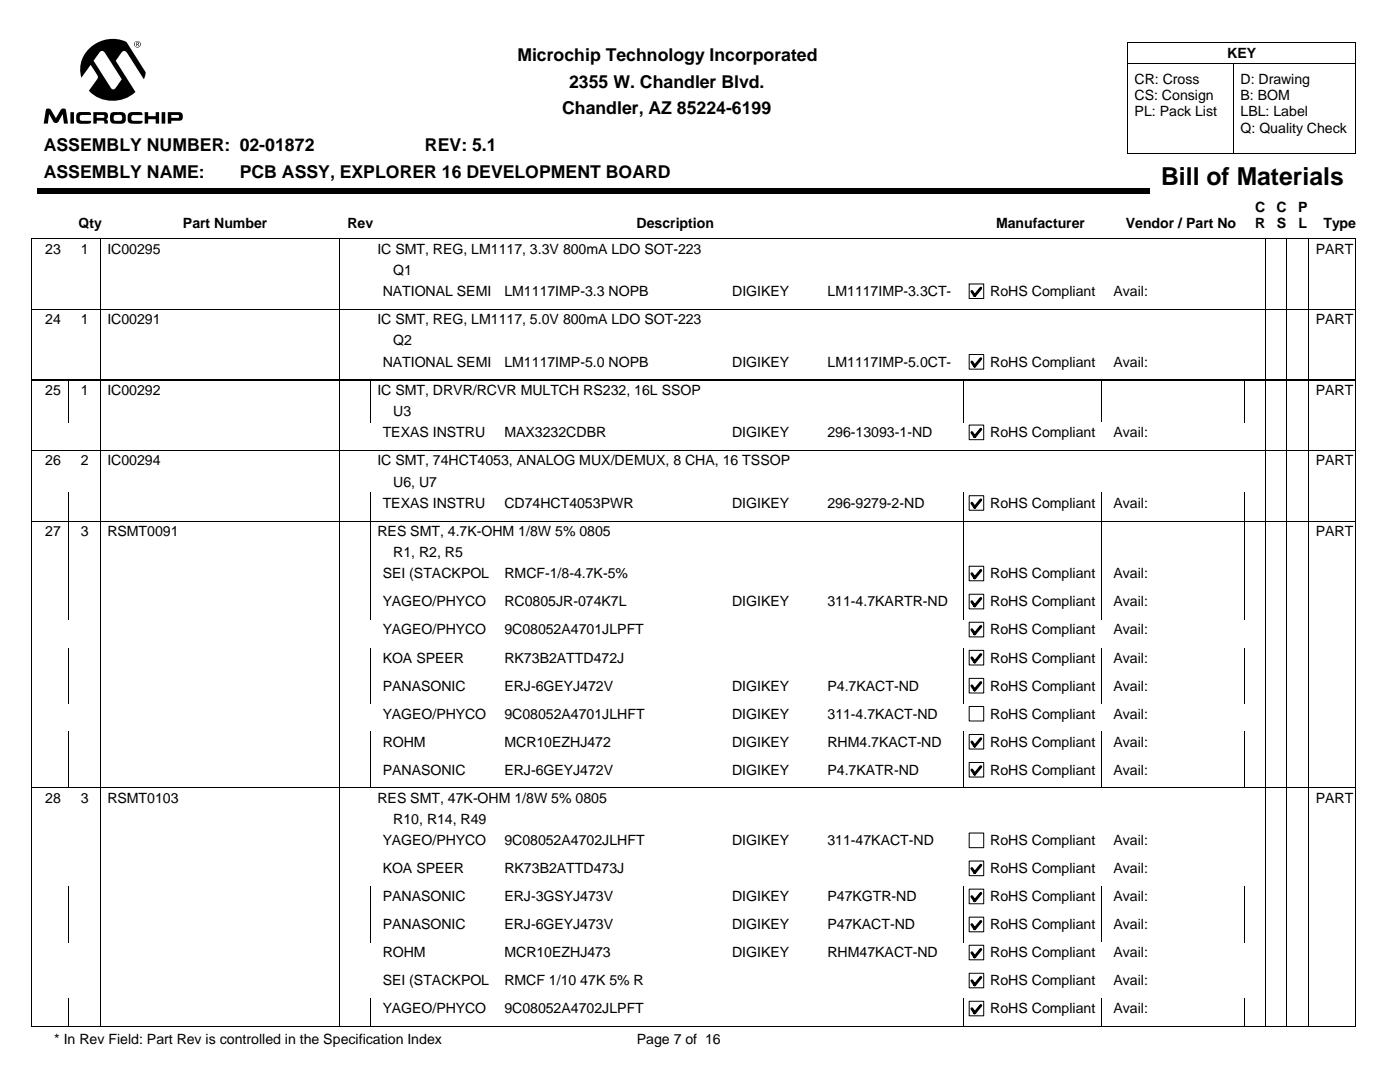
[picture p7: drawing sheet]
<svg xmlns="http://www.w3.org/2000/svg" width="279mm" height="216mm" viewBox="0 0 279 216" stroke-linecap="round" stroke-linejoin="round" font-family="sans-serif">
<g fill="#000">
<path d="M7.4 37.6h222v1.1h-222z"/>
<path d="M26.8 8.8a.66 .66 0 0 1 1.3 0 .66 .66 0 0 1-1.3 0zM33.5 22.4h2.1a.87 .87 0 0 1 .9 .7 .87 .87 0 0 1-.7 1h-1.6v.6h-.7zM32.3 22.4h.7v2.3h-.7zM18 9.5a6.7 6.7 0 0 1 7.2-1.1l3.9 6-.4 1.4-3.3-5.2a.63 .63 0 0 0-.6-.4 .63 .63 0 0 0-.6 .4l-1.1 1.5 3.9 6.3a6.7 6.7 0 0 1-9.3-.3l1.7-2.4 .2-.3-1.5-2.5-1.9 2.6a5.8 5.8 0 0 1 1.8-6zM28.9 22.4h.7v.8h1.5v-.8h.6v2.3h-.6v-.9h-1.5v.9h-.7zM25.7 22.6a3.7 3.7 0 0 1 2.5-.2l.1 .1 .1 .5h-1.8a.6 .6 0 0 0-.4 .5 .6 .6 0 0 0 .4 .6h1.8l-.1 .5-.9 .1a2.11 2.11 0 0 1-1.8-.4 2.22 2.22 0 0 1 .1-1.7zM22.3 22.5l.7-.1a2.94 2.94 0 0 1 1.9 .2l.2 .3a1.42 1.42 0 0 1-.6 1.7l-.8 .1a1.77 1.77 0 0 1-1.6-.4 1.9 1.9 0 0 1 .2-1.8zM18.6 22.4h2.4a.77 .77 0 0 1 .6 .6 .77 .77 0 0 1-.4 .8 .7 .7 0 0 1 .3 .9h-.7v-.5l-.2-.1h-1.3v.6h-.7zM15.4 22.6a4 4 0 0 1 2.4-.2l.3 .1 .1 .4h-1.8a.6 .6 0 0 0-.5 .6 .6 .6 0 0 0 .4 .6h1.9l-.2 .5-1.8 .1a.77 .77 0 0 1-1-.8v-1zM14.1 22.4h.7v2.3h-.7zM9.3 21.7h.5l.3 .1 1.1 1.8 .9-1.7a.61 .61 0 0 1 1.1 .1l.4 2.7h-.8l-.3-1.9-.8 1.5-.4 .2-.6-.1-.9-1.6-.3 1.9h-.8zM26.8 8.8a.6 .6 0 0 0 1.2 0 .6 .6 0 0 0-1.2 0zM34.2 22.9v.6h1.4a.31 .31 0 0 0 .2-.3 .31 .31 0 0 0-.3-.3zM19.9 10.4l-1.2 1.7 3.3 5.3a.58 .58 0 0 0 .5 .4 .58 .58 0 0 0 .6-.3l1.2-1.7-3.5-5.4-.4-.2zM22.9 23l-.2 .2 .1 .8 1.2 .1a.63 .63 0 0 0 .4-.6 .63 .63 0 0 0-.4-.6zM19.3 22.9v.6h1.3a.29 .29 0 0 0 .2-.3 .29 .29 0 0 0-.3-.3zM27.2 8.4l.5 .1v.2l-.2 .2 .3 .3h-.2l-.2-.3h-.1v.3h-.1zM27.3 8.5v.3l.3-.1v-.1z"/>
</g>
<path d="M225.1 12.7h45.5M225.1 8.5h45.5v22.2h-45.5M225.1 8.5v22.2M246.3 12.7v18M20.1 47.6v8.5M67.7 47.6v8.5M252.6 47.6v8.5M256.8 47.6v8.5M261.1 47.6v8.5M270.4 47.7l-264-.1v8.5M270.6 47.6v8.5" fill="none" stroke="#000" stroke-width=".2"/>
<path d="M193.4 56.7h2.9v2.9h-2.9z" fill="#fff"/>
<path d="M193.4 56.7h2.9v2.9h-2.9z" fill="none" stroke="#000" stroke-width=".2"/>
<path d="M195.7 57.5l-1.2 1.5-.5-.9" fill="none" stroke="#000" stroke-width=".56"/>
<path d="M197.4 56.1h22.4v4h-22.4z" fill="#fff"/>
<path d="M6.4 56.1v14.1M20.1 56.1v14.1M67.7 56.1v14.1M252.6 56.1v14.1M256.8 56.1v14.1M261.1 56.1v14.1M270.6 56.1v14.1M6.3 61.7h264.1" fill="none" stroke="#000" stroke-width=".2"/>
<path d="M193.4 70.8h2.9v2.9h-2.9z" fill="#fff"/>
<path d="M193.4 70.7h2.9v3h-2.9z" fill="none" stroke="#000" stroke-width=".2"/>
<path d="M195.7 71.6l-1.2 1.5-.5-.9" fill="none" stroke="#000" stroke-width=".56"/>
<path d="M197.4 70.2h22.4v4h-22.4z" fill="#fff"/>
<g fill="none" stroke="#000" stroke-width=".2">
<path d="M6.3 75.8h264.1M6.4 70.2v5.6h264M6.4 75.8v8.5M13.7 75.8v8.5M20.1 70.2v14.1M67.7 70.2v14.1M74 75.8v8.5M192.4 75.8v8.5M219.8 75.8v8.5M248.4 75.8v8.5M252.6 70.2v14.1M256.8 70.2v14.1"/>
<path d="M261.1 70.2v14.1M270.6 70.2v14.1"/>
</g>
<path d="M193.4 84.8h2.9v2.9h-2.9z" fill="#fff"/>
<path d="M193.4 84.8h2.9v2.9h-2.9z" fill="none" stroke="#000" stroke-width=".2"/>
<path d="M195.7 85.6l-1.2 1.5-.5-.8" fill="none" stroke="#000" stroke-width=".56"/>
<path d="M197.4 84.3h22.4v4h-22.4z" fill="#fff"/>
<path d="M6.3 89.9h264.1M6.4 84.3v14.1M20.1 84.3v14.1M67.7 84.3v14.1M252.6 84.3v14.1M256.8 84.3v14.1M261.1 84.3v14.1M270.6 84.3v14.1" fill="none" stroke="#000" stroke-width=".2"/>
<path d="M193.4 98.9h2.9v2.9h-2.9z" fill="#fff"/>
<path d="M193.4 98.9h2.9v2.9h-2.9z" fill="none" stroke="#000" stroke-width=".2"/>
<path d="M195.7 99.7l-1.2 1.5-.5-.8" fill="none" stroke="#000" stroke-width=".56"/>
<path d="M197.4 98.4h22.4v4h-22.4z" fill="#fff"/>
<g fill="none" stroke="#000" stroke-width=".2">
<path d="M6.4 98.4v14M13.7 98.4v14M20.1 98.4v14M67.7 98.4v14M74 98.4v14M192.4 98.4v14M219.8 98.4v14M248.4 98.4v14M252.6 98.4v14M256.8 98.4v14M261.1 98.4v14M270.6 98.4v14"/>
<path d="M6.3 104h264.1"/>
</g>
<path d="M193.4 113h2.9v2.9h-2.9z" fill="#fff"/>
<path d="M193.4 113h2.9v2.9h-2.9z" fill="none" stroke="#000" stroke-width=".2"/>
<path d="M195.7 113.8l-1.2 1.5-.5-.8" fill="none" stroke="#000" stroke-width=".56"/>
<path d="M197.4 112.4h22.4v4h-22.4z" fill="#fff"/>
<path d="M6.4 112.4v5.6M13.7 112.4v5.6M20.1 112.4v5.6M67.7 112.4v5.6M74 112.4v5.6M192.4 112.4v5.6M219.8 112.4v5.6M248.4 112.4v5.6M252.6 112.4v5.6M256.8 112.4v5.6M261.1 112.4v5.6M270.6 112.4v5.6" fill="none" stroke="#000" stroke-width=".2"/>
<path d="M193.4 118.6h2.9v2.9h-2.9z" fill="#fff"/>
<path d="M193.4 118.6h2.9v2.9h-2.9z" fill="none" stroke="#000" stroke-width=".2"/>
<path d="M195.7 119.4l-1.2 1.5-.5-.8" fill="none" stroke="#000" stroke-width=".56"/>
<path d="M197.4 118h22.4v4h-22.4z" fill="#fff"/>
<path d="M6.4 118v5.6M13.7 118v5.6M20.1 118v5.6M67.7 118v5.6M74 118v5.6M192.4 118v5.6M219.8 118v5.6M248.4 118v5.6M252.6 118v5.6M256.8 118v5.6M261.1 118v5.6M270.6 118v5.6" fill="none" stroke="#000" stroke-width=".2"/>
<path d="M193.4 124.2h2.9v2.9h-2.9z" fill="#fff"/>
<path d="M193.4 124.2h2.9v2.9h-2.9z" fill="none" stroke="#000" stroke-width=".2"/>
<path d="M195.7 125l-1.2 1.5-.5-.9" fill="none" stroke="#000" stroke-width=".56"/>
<path d="M197.4 123.6h22.4v4h-22.4z" fill="#fff"/>
<path d="M6.4 123.6v5.6M20.1 123.6v5.6M67.7 123.6v5.6M252.6 123.6v5.6M256.8 123.6v5.6M261.1 123.6v5.6M270.6 123.6v5.6" fill="none" stroke="#000" stroke-width=".2"/>
<path d="M193.4 129.8h2.9v2.9h-2.9z" fill="#fff"/>
<path d="M193.4 129.8h2.9v2.9h-2.9z" fill="none" stroke="#000" stroke-width=".2"/>
<path d="M195.7 130.6l-1.2 1.5-.5-.8" fill="none" stroke="#000" stroke-width=".56"/>
<path d="M197.4 129.2h22.4v4h-22.4z" fill="#fff"/>
<path d="M6.4 129.2v5.6M13.7 129.2v5.6M20.1 129.2v5.6M67.7 129.2v5.6M74 129.2v5.6M192.4 129.2v5.6M219.8 129.2v5.6M248.4 129.2v5.6M252.6 129.2v5.6M256.8 129.2v5.6M261.1 129.2v5.6M270.6 129.2v5.6" fill="none" stroke="#000" stroke-width=".2"/>
<path d="M193.4 135.4h2.9v2.9h-2.9z" fill="#fff"/>
<path d="M193.4 135.4h2.9v2.9h-2.9z" fill="none" stroke="#000" stroke-width=".2"/>
<path d="M195.7 136.2l-1.2 1.5-.5-.9" fill="none" stroke="#000" stroke-width=".56"/>
<path d="M197.4 134.8h22.4v4h-22.4z" fill="#fff"/>
<path d="M6.4 134.8v5.6M13.7 134.8v5.6M20.1 134.8v5.6M67.7 134.8v5.6M74 134.8v5.6M192.4 134.8v5.6M219.8 134.8v5.6M248.4 134.8v5.6M252.6 134.8v5.6M256.8 134.8v5.6M261.1 134.8v5.6M270.6 134.8v5.6" fill="none" stroke="#000" stroke-width=".2"/>
<path d="M193.4 141h2.9v2.9h-2.9z" fill="#fff"/>
<path d="M193.4 141h2.9v2.9h-2.9z" fill="none" stroke="#000" stroke-width=".2"/>
<path d="M197.4 140.4h22.4v4h-22.4z" fill="#fff"/>
<path d="M6.4 140.4v5.6M20.1 140.4v5.6M67.7 140.4v5.6M252.6 140.4v5.6M256.8 140.4v5.6M261.1 140.4v5.6M270.6 140.4v5.6" fill="none" stroke="#000" stroke-width=".2"/>
<path d="M193.4 146.6h2.9v2.9h-2.9z" fill="#fff"/>
<path d="M193.4 146.6h2.9v2.9h-2.9z" fill="none" stroke="#000" stroke-width=".2"/>
<path d="M195.7 147.4l-1.2 1.5-.5-.9" fill="none" stroke="#000" stroke-width=".56"/>
<path d="M197.4 146h22.4v4h-22.4z" fill="#fff"/>
<path d="M6.4 146v5.6M13.7 146v5.6M20.1 146v5.6M67.7 146v5.6M74 146v5.6M192.4 146v5.6M219.8 146v5.6M248.4 146v5.6M252.6 146v5.6M256.8 146v5.6M261.1 146v5.6M270.6 146v5.6" fill="none" stroke="#000" stroke-width=".2"/>
<path d="M193.4 152.2h2.9v2.8h-2.9z" fill="#fff"/>
<path d="M193.4 152.1h2.9v2.9h-2.9z" fill="none" stroke="#000" stroke-width=".2"/>
<path d="M195.7 153l-1.2 1.5-.5-.9" fill="none" stroke="#000" stroke-width=".56"/>
<path d="M197.4 151.6h22.4v4h-22.4z" fill="#fff"/>
<g fill="none" stroke="#000" stroke-width=".2">
<path d="M6.4 151.6v5.6M13.7 151.6v5.6M20.1 151.6v14.1M67.7 151.6v14.1M74 151.6v5.6M192.4 151.6v5.6M219.8 151.6v5.6M248.4 151.6v5.6M252.6 151.6v14.1M256.8 151.6v14.1M261.1 151.6v14.1M270.4 157.2h-264.1l.1 8.5"/>
<path d="M270.6 151.6v14.1"/>
</g>
<path d="M193.4 166.2h2.9v2.9h-2.9z" fill="#fff"/>
<path d="M193.4 166.2h2.9v2.9h-2.9z" fill="none" stroke="#000" stroke-width=".2"/>
<path d="M197.4 165.7h22.4v4h-22.4z" fill="#fff"/>
<path d="M6.4 165.7v5.6M20.1 165.7v5.6M67.7 165.7v5.6M252.6 165.7v5.6M256.8 165.7v5.6M261.1 165.7v5.6M270.6 165.7v5.6" fill="none" stroke="#000" stroke-width=".2"/>
<path d="M193.4 171.8h2.9v2.9h-2.9z" fill="#fff"/>
<path d="M193.4 171.8h2.9v2.9h-2.9z" fill="none" stroke="#000" stroke-width=".2"/>
<path d="M195.7 172.6l-1.2 1.5-.5-.8" fill="none" stroke="#000" stroke-width=".56"/>
<path d="M197.4 171.3h22.4v4h-22.4z" fill="#fff"/>
<path d="M6.4 171.3v5.6M20.1 171.3v5.6M67.7 171.3v5.6M252.6 171.3v5.6M256.8 171.3v5.6M261.1 171.3v5.6M270.6 171.3v5.6" fill="none" stroke="#000" stroke-width=".2"/>
<path d="M193.4 177.4h2.9v2.9h-2.9z" fill="#fff"/>
<path d="M193.4 177.4h2.9v2.9h-2.9z" fill="none" stroke="#000" stroke-width=".2"/>
<path d="M195.7 178.2l-1.2 1.5-.5-.8" fill="none" stroke="#000" stroke-width=".56"/>
<path d="M197.4 176.9h22.4v4h-22.4z" fill="#fff"/>
<path d="M6.4 176.9v5.6M13.7 176.9v5.6M20.1 176.9v5.6M67.7 176.9v5.6M74 176.9v5.6M192.4 176.9v5.6M219.8 176.9v5.6M248.4 176.9v5.6M252.6 176.9v5.6M256.8 176.9v5.6M261.1 176.9v5.6M270.6 176.9v5.6" fill="none" stroke="#000" stroke-width=".2"/>
<path d="M193.4 183h2.9v2.9h-2.9z" fill="#fff"/>
<path d="M193.4 183h2.9v2.9h-2.9z" fill="none" stroke="#000" stroke-width=".2"/>
<path d="M195.7 183.9l-1.2 1.4-.5-.8" fill="none" stroke="#000" stroke-width=".56"/>
<path d="M197.4 182.5h22.4v4h-22.4z" fill="#fff"/>
<path d="M6.4 182.5v5.6M13.7 182.5v5.6M20.1 182.5v5.6M67.7 182.5v5.6M74 182.5v5.6M192.4 182.5v5.6M219.8 182.5v5.6M248.4 182.5v5.6M252.6 182.5v5.6M256.8 182.5v5.6M261.1 182.5v5.6M270.6 182.5v5.6" fill="none" stroke="#000" stroke-width=".2"/>
<path d="M193.4 188.6h2.9v2.9h-2.9z" fill="#fff"/>
<path d="M193.4 188.6h2.9v2.9h-2.9z" fill="none" stroke="#000" stroke-width=".2"/>
<path d="M195.7 189.4l-1.2 1.5-.5-.8" fill="none" stroke="#000" stroke-width=".56"/>
<path d="M197.4 188.1h22.4v4h-22.4z" fill="#fff"/>
<path d="M6.4 188.1v5.6M20.1 188.1v5.6M67.7 188.1v5.6M252.6 188.1v5.6M256.8 188.1v5.6M261.1 188.1v5.6M270.6 188.1v5.6" fill="none" stroke="#000" stroke-width=".2"/>
<path d="M193.4 194.2h2.9v2.9h-2.9z" fill="#fff"/>
<path d="M193.4 194.2h2.9v2.9h-2.9z" fill="none" stroke="#000" stroke-width=".2"/>
<path d="M195.7 195l-1.2 1.5-.5-.8" fill="none" stroke="#000" stroke-width=".56"/>
<path d="M197.4 193.7h22.4v4h-22.4z" fill="#fff"/>
<path d="M6.4 193.7v5.6M20.1 193.7v5.6M67.7 193.7v5.6M252.6 193.7v5.6M256.8 193.7v5.6M261.1 193.7v5.6M270.6 193.7v5.6" fill="none" stroke="#000" stroke-width=".2"/>
<path d="M193.4 199.8h2.9v2.9h-2.9z" fill="#fff"/>
<path d="M193.4 199.8h2.9v2.9h-2.9z" fill="none" stroke="#000" stroke-width=".2"/>
<path d="M195.7 200.6l-1.2 1.5-.5-.8" fill="none" stroke="#000" stroke-width=".56"/>
<path d="M197.4 199.2h22.4v4h-22.4z" fill="#fff"/>
<g fill="none" stroke="#000" stroke-width=".2">
<path d="M6.4 199.2v5.7M13.7 199.2v5.7M20.1 199.2v5.7M67.7 199.2v5.7M74 199.2v5.7M192.4 199.2v5.7M219.8 199.2v5.7M248.4 199.2v5.7M252.6 199.2v5.7M256.8 199.2v5.7M261.1 199.2v5.7M270.6 199.2v5.7"/>
<path d="M6.3 204.9h264.1"/>
</g>
<text font-size="4.9" x="231.7" y="36.9">Bill of Materials</text>
<g font-size="3.5">
<text x="103.3" y="12.2">Microchip Technology Incorporated</text>
<text x="113.6" y="17.5">2355 W. Chandler Blvd.</text>
<text x="112.2" y="22.8">Chandler, AZ 85224-6199</text>
<text x="8.7" y="30.2">ASSEMBLY NUMBER: 02-01872</text>
<text x="8.7" y="35.5">ASSEMBLY NAME:</text>
<text x="47.8" y="35.5">PCB ASSY, EXPLORER 16 DEVELOPMENT BOARD</text>
<text x="84.8" y="30.2">REV: 5.1</text>
</g>
<g font-size="2.8">
<text x="244.9" y="11.5">KEY</text>
<text x="226.4" y="16.7">CR: Cross</text>
<text x="247.6" y="16.7">D: Drawing</text>
<text x="226.4" y="20">CS: Consign</text>
<text x="226.4" y="23.2">PL: Pack List</text>
<text x="247.6" y="20">B: BOM</text>
<text x="247.6" y="23.2">LBL: Label</text>
<text x="247.6" y="26.5">Q: Quality Check</text>
<text x="15.7" y="45.4">Qty</text>
<text x="36.5" y="45.4">Part Number</text>
<text x="69.3" y="45.4">Rev</text>
<text x="127" y="45.4">Description</text>
<text x="198.8" y="45.4">Manufacturer</text>
<text x="224.7" y="45.4">Vendor / Part No</text>
<text x="250.5" y="42.2">C</text>
<text x="250.5" y="45.6">R</text>
<text x="254.7" y="42.2">C</text>
<text x="254.8" y="45.6">S</text>
<text x="259.1" y="42.2">P</text>
<text x="259.1" y="45.6">L</text>
<text x="264.1" y="45.4">Type</text>
<text x="9" y="50.6">23</text>
<text x="16.2" y="50.6">1</text>
<text x="21.4" y="50.6">IC00295</text>
<text x="75.3" y="50.6">IC SMT, REG, LM1117, 3.3V 800mA LDO SOT-223</text>
<text x="262.6" y="50.6">PART</text>
<text x="76.4" y="59.1">NATIONAL SEMI</text>
<text x="78.5" y="54.8">Q1</text>
<text x="100.7" y="59.1">LM1117IMP-3.3 NOPB</text>
<text x="146.1" y="59.1">DIGIKEY</text>
<text x="165.2" y="59.1">LM1117IMP-3.3CT-</text>
<text x="197.6" y="59.1">RoHS Compliant</text>
<text x="222.2" y="59.1">Avail:</text>
<text x="9" y="64.7">24</text>
<text x="16.2" y="64.7">1</text>
<text x="21.4" y="64.7">IC00291</text>
<text x="75.3" y="64.7">IC SMT, REG, LM1117, 5.0V 800mA LDO SOT-223</text>
<text x="262.6" y="64.7">PART</text>
<text x="78.5" y="68.9">Q2</text>
<text x="76.4" y="73.2">NATIONAL SEMI</text>
<text x="100.7" y="73.2">LM1117IMP-5.0 NOPB</text>
<text x="146.1" y="73.2">DIGIKEY</text>
<text x="165.2" y="73.2">LM1117IMP-5.0CT-</text>
<text x="197.6" y="73.2">RoHS Compliant</text>
<text x="222.2" y="73.2">Avail:</text>
<text x="9" y="78.8">25</text>
<text x="16.2" y="78.8">1</text>
<text x="21.4" y="78.8">IC00292</text>
<text x="75.3" y="78.8">IC SMT, DRVR/RCVR MULTCH RS232, 16L SSOP</text>
<text x="78.5" y="83">U3</text>
<text x="262.6" y="78.8">PART</text>
<text x="76.4" y="87.2">TEXAS INSTRU</text>
<text x="100.7" y="87.2">MAX3232CDBR</text>
<text x="146.1" y="87.2">DIGIKEY</text>
<text x="165.1" y="87.2">296-13093-1-ND</text>
<text x="197.6" y="87.2">RoHS Compliant</text>
<text x="222.2" y="87.2">Avail:</text>
<text x="9" y="92.9">26</text>
<text x="16.2" y="92.9">2</text>
<text x="21.4" y="92.9">IC00294</text>
<text x="75.3" y="92.9">IC SMT, 74HCT4053, ANALOG MUX/DEMUX, 8 CHA, 16 TSSOP</text>
<text x="262.6" y="92.9">PART</text>
<text x="76.4" y="101.3">TEXAS INSTRU</text>
<text x="78.5" y="97.1">U6, U7</text>
<text x="100.7" y="101.3">CD74HCT4053PWR</text>
<text x="146.1" y="101.3">DIGIKEY</text>
<text x="165.1" y="101.3">296-9279-2-ND</text>
<text x="197.6" y="101.3">RoHS Compliant</text>
<text x="222.2" y="101.3">Avail:</text>
<text x="9" y="106.9">27</text>
<text x="16.2" y="106.9">3</text>
<text x="21.4" y="106.9">RSMT0091</text>
<text x="75.3" y="106.9">RES SMT, 4.7K-OHM 1/8W 5% 0805</text>
<text x="262.6" y="106.9">PART</text>
<text x="78.5" y="111.2">R1, R2, R5</text>
<text x="76.4" y="115.4">SEI (STACKPOL</text>
<text x="100.7" y="115.4">RMCF-1/8-4.7K-5%</text>
<text x="197.6" y="115.4">RoHS Compliant</text>
<text x="222.2" y="115.4">Avail:</text>
<text x="76.4" y="121">YAGEO/PHYCO</text>
<text x="100.7" y="121">RC0805JR-074K7L</text>
<text x="146.1" y="121">DIGIKEY</text>
<text x="165.1" y="121">311-4.7KARTR-ND</text>
<text x="197.6" y="121">RoHS Compliant</text>
<text x="222.2" y="121">Avail:</text>
<text x="76.4" y="126.6">YAGEO/PHYCO</text>
<text x="100.7" y="126.6">9C08052A4701JLPFT</text>
<text x="197.6" y="126.6">RoHS Compliant</text>
<text x="222.2" y="126.6">Avail:</text>
<text x="76.4" y="132.2">KOA SPEER</text>
<text x="76.4" y="137.8">PANASONIC</text>
<text x="100.7" y="132.2">RK73B2ATTD472J</text>
<text x="100.7" y="137.8">ERJ-6GEYJ472V</text>
<text x="146.1" y="137.8">DIGIKEY</text>
<text x="165.1" y="137.8">P4.7KACT-ND</text>
<text x="197.6" y="132.2">RoHS Compliant</text>
<text x="197.6" y="137.8">RoHS Compliant</text>
<text x="222.2" y="132.2">Avail:</text>
<text x="222.2" y="137.8">Avail:</text>
<text x="76.4" y="143.4">YAGEO/PHYCO</text>
<text x="100.7" y="143.4">9C08052A4701JLHFT</text>
<text x="146.1" y="143.4">DIGIKEY</text>
<text x="165.1" y="143.4">311-4.7KACT-ND</text>
<text x="197.6" y="143.4">RoHS Compliant</text>
<text x="222.2" y="143.4">Avail:</text>
<text x="76.4" y="149">ROHM</text>
<text x="100.7" y="149">MCR10EZHJ472</text>
<text x="146.1" y="149">DIGIKEY</text>
<text x="165.1" y="149">RHM4.7KACT-ND</text>
<text x="197.6" y="149">RoHS Compliant</text>
<text x="222.2" y="149">Avail:</text>
<text x="76.4" y="154.6">PANASONIC</text>
<text x="100.7" y="154.6">ERJ-6GEYJ472V</text>
<text x="146.1" y="154.6">DIGIKEY</text>
<text x="165.1" y="154.6">P4.7KATR-ND</text>
<text x="197.6" y="154.6">RoHS Compliant</text>
<text x="222.2" y="154.6">Avail:</text>
<text x="9" y="160.2">28</text>
<text x="16.2" y="160.2">3</text>
<text x="21.4" y="160.2">RSMT0103</text>
<text x="75.3" y="160.2">RES SMT, 47K-OHM 1/8W 5% 0805</text>
<text x="262.6" y="160.2">PART</text>
<text x="78.5" y="164.4">R10, R14, R49</text>
<text x="76.4" y="168.6">YAGEO/PHYCO</text>
<text x="100.7" y="168.6">9C08052A4702JLHFT</text>
<text x="146.1" y="168.6">DIGIKEY</text>
<text x="165.1" y="168.6">311-47KACT-ND</text>
<text x="197.6" y="168.6">RoHS Compliant</text>
<text x="222.2" y="168.6">Avail:</text>
<text x="76.4" y="174.2">KOA SPEER</text>
<text x="76.4" y="179.9">PANASONIC</text>
<text x="100.7" y="174.2">RK73B2ATTD473J</text>
<text x="100.7" y="179.9">ERJ-3GSYJ473V</text>
<text x="146.1" y="179.9">DIGIKEY</text>
<text x="165.1" y="179.9">P47KGTR-ND</text>
<text x="197.6" y="174.2">RoHS Compliant</text>
<text x="197.6" y="179.9">RoHS Compliant</text>
<text x="222.2" y="174.2">Avail:</text>
<text x="222.2" y="179.9">Avail:</text>
<text x="76.4" y="185.4">PANASONIC</text>
<text x="100.7" y="185.4">ERJ-6GEYJ473V</text>
<text x="146.1" y="185.4">DIGIKEY</text>
<text x="165.1" y="185.4">P47KACT-ND</text>
<text x="197.6" y="185.4">RoHS Compliant</text>
<text x="222.2" y="185.4">Avail:</text>
<text x="76.4" y="191">ROHM</text>
<text x="100.7" y="191">MCR10EZHJ473</text>
<text x="146.1" y="191">DIGIKEY</text>
<text x="165.1" y="191">RHM47KACT-ND</text>
<text x="197.6" y="191">RoHS Compliant</text>
<text x="222.2" y="191">Avail:</text>
<text x="76.4" y="196.6">SEI (STACKPOL</text>
<text x="100.7" y="196.6">RMCF 1/10 47K 5% R</text>
<text x="197.6" y="196.6">RoHS Compliant</text>
<text x="222.2" y="196.6">Avail:</text>
<text x="76.4" y="202.2">YAGEO/PHYCO</text>
<text x="100.7" y="202.2">9C08052A4702JLPFT</text>
<text x="197.6" y="202.2">RoHS Compliant</text>
<text x="222.2" y="202.2">Avail:</text>
<text x="10.8" y="208.4">* In Rev Field: Part Rev is controlled in the Specification Index</text>
<text x="127.1" y="208.4">Page 7 of 16</text>
</g>
</svg>
